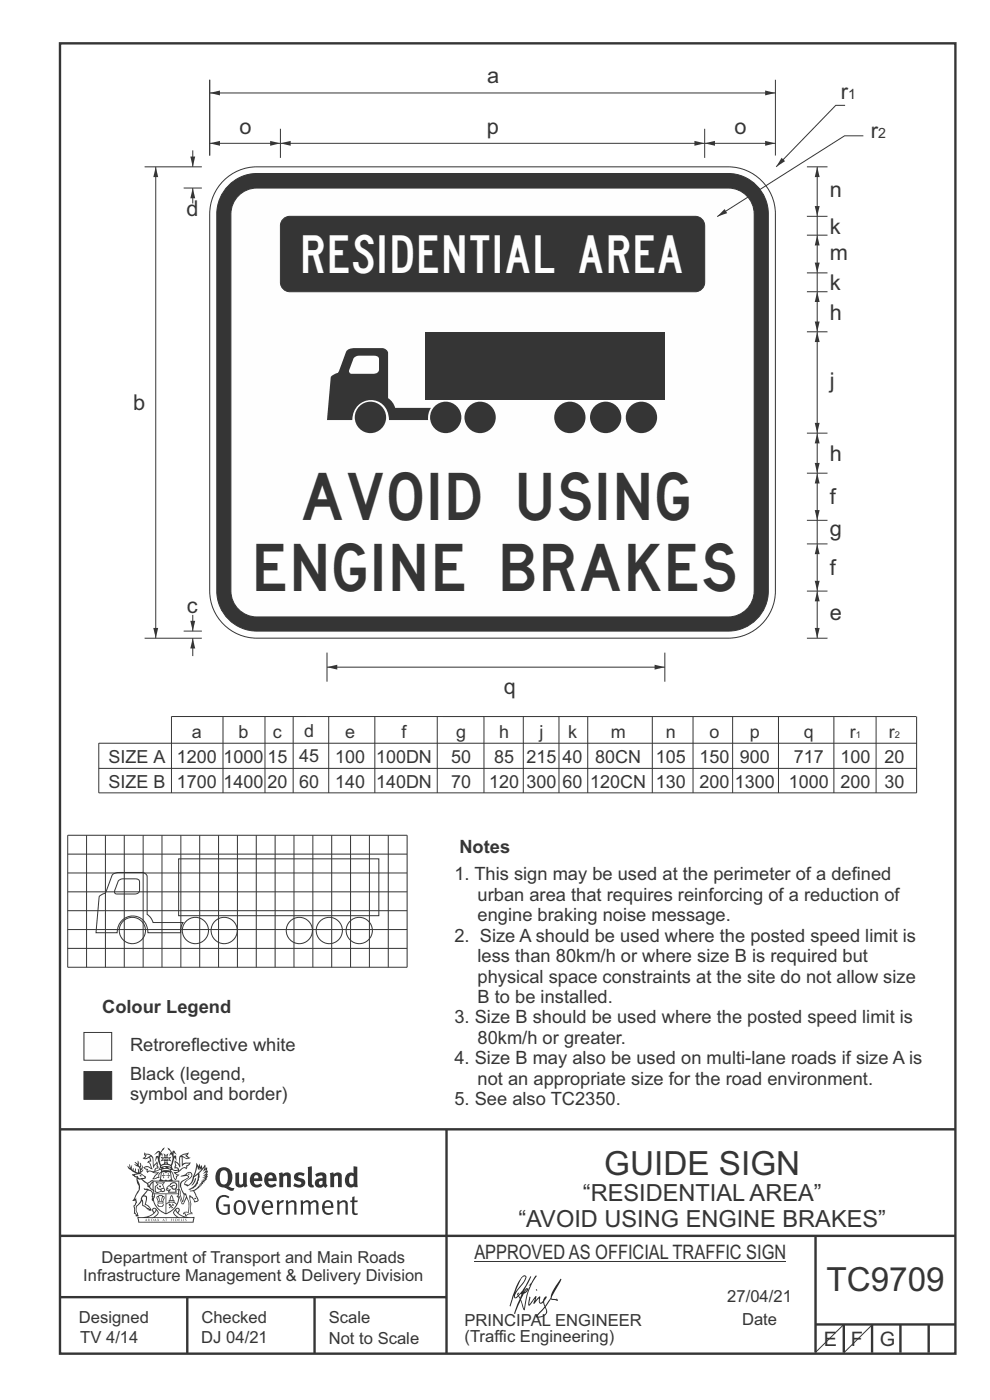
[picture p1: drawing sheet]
<svg xmlns="http://www.w3.org/2000/svg" width="210mm" height="297mm" viewBox="0 0 210 297" stroke-linecap="round" stroke-linejoin="round" font-family="sans-serif">
<g fill="none" stroke="#373435" stroke-width=".51">
<path d="M12.7 9.2h190v278h-190zM12.7 239.6h190M94.7 239.6v47.6M12.7 275.2h82M12.7 262.2h190.1M39.7 275.2v12M66.7 275.2v12M173 262.2v24.8M173 281h29.7M179 281v6M185 281v6M191 281v6"/>
<path d="M197 281v6"/>
</g>
<g fill="#373435">
<path d="M47 248.5a2.55 2.55 0 0 0 0 2.7l.3 .1a.81 .81 0 0 0 1-.9v-.6a1.04 1.04 0 0 0-1.1-1.5zM46.3 248.1a1.82 1.82 0 0 1 2.1-.2 1.82 1.82 0 0 1 .9 1.9 2.29 2.29 0 0 1-.8 1.9l.7 .3h.5l-.2 .6a2.87 2.87 0 0 1-2-.7 2.12 2.12 0 0 1-1.6-3.1z" fill-rule="evenodd"/>
<path d="M49.9 248.9l.8-.2v2a.46 .46 0 0 0 .3 .6 .46 .46 0 0 0 .6-.3v-2.1l.7-.2v2.4l.2 .5-.5 .4-.3-.3a1.02 1.02 0 0 1-1.2 .2 1.02 1.02 0 0 1-.6-1.1z" fill-rule="evenodd"/>
<path d="M54 249.5l-.1 .5h.9a.49 .49 0 0 0-.2-.6 .49 .49 0 0 0-.6 .1zM53.4 249.1a1.34 1.34 0 0 1 1.6-.2 1.34 1.34 0 0 1 .7 1.5v.2h-1.8a.77 .77 0 0 0 .5 .8 .77 .77 0 0 0 .9-.4l.3 .5a1.59 1.59 0 0 1-2 .2 1.59 1.59 0 0 1-.5-2z" fill-rule="evenodd"/>
<path d="M57.1 249.5l-.2 .5h1a.49 .49 0 0 0-.2-.6 .49 .49 0 0 0-.6 .1zM56.4 249.1a1.34 1.34 0 0 1 1.6-.2 1.34 1.34 0 0 1 .7 1.5v.2h-1.8a.77 .77 0 0 0 .5 .8 .77 .77 0 0 0 .9-.4l.4 .5a1.59 1.59 0 0 1-2.1 .2 1.59 1.59 0 0 1-.5-2z" fill-rule="evenodd"/>
<path d="M59.2 248.9l.7-.2 .1 .4a.95 .95 0 0 1 1-.3 .95 .95 0 0 1 .7 .8v2.3h-.8v-2.3a.46 .46 0 0 0-.8 .1v2.2h-.8z" fill-rule="evenodd"/>
<path d="M62.6 249.1a1.75 1.75 0 0 1 2-.1l-.2 .5-.6-.2a.43 .43 0 0 0-.6 .3l.4 .3a1.04 1.04 0 0 1 1.2 1.1 1.04 1.04 0 0 1-1.4 1l-1.2-.4 .3-.6 1 .4 .4-.4a.88 .88 0 0 0-1-.5l-.4-.2-.1-.4z" fill-rule="evenodd"/>
<path d="M65.3 247.6l.8-.2 .1 3.8 .3 .2 .1 .5a.88 .88 0 0 1-1-.1 .88 .88 0 0 1-.3-1z" fill-rule="evenodd"/>
<path d="M67.8 250.6a.43 .43 0 0 0-.1 .7 .43 .43 0 0 0 .7-.1v-.7zM66.8 249.2a1.7 1.7 0 0 1 2.4 .1v1.8l.3 .4-.4 .5-.5-.3a1.03 1.03 0 0 1-1.7-.2 1.03 1.03 0 0 1 .8-1.5h.7v-.4a.8 .8 0 0 0-1.2 .1z" fill-rule="evenodd"/>
<path d="M70 248.9l.7-.2 .1 .4a.95 .95 0 0 1 1-.3 .95 .95 0 0 1 .7 .8v2.3h-.8v-2.3a.46 .46 0 0 0-.8 .1v2.2h-.8z" fill-rule="evenodd"/>
<path d="M74.3 249.5a1.48 1.48 0 0 0 0 1.7h.5l.2-.1v-1.5l-.3-.2zM75 247.4l.8 .1 .1 4.4h-.7l-.1-.2a1.26 1.26 0 0 1-1.4 0 1.26 1.26 0 0 1-.5-1.3 1.29 1.29 0 0 1 .4-1.3 1.29 1.29 0 0 1 1.4-.2z" fill-rule="evenodd"/>
<path d="M46.4 253.9a1.72 1.72 0 0 1 2.3 0l-.3 .3a1.24 1.24 0 0 0-1.4-.2 1.24 1.24 0 0 0-.6 1.4 1.49 1.49 0 0 0 1.2 2l.7-.2v-1.3h-.8l-.1-.4h1.4v1.9a1.93 1.93 0 0 1-2.3 0 1.93 1.93 0 0 1-.7-2.2l.2-.7z" fill-rule="evenodd"/>
<path d="M50.4 255.1a1.65 1.65 0 0 0 .2 2.2 .99 .99 0 0 0 1-1.4 .78 .78 0 0 0-.4-.8 .78 .78 0 0 0-.8 0zM50 254.9a1.33 1.33 0 0 1 1.6-.1 1.33 1.33 0 0 1 .5 1.4 1.31 1.31 0 0 1-1.3 1.6 1.31 1.31 0 0 1-1.2-1.6v-.6z" fill-rule="evenodd"/>
<path d="M52.5 254.7l.5-.1 .8 2.6 .8-2.5h.5l-1.1 3h-.5z" fill-rule="evenodd"/>
<path d="M56.3 255.2l-.2 .7h1.3a.7 .7 0 0 0-.3-.8 .7 .7 0 0 0-.8 .1zM55.9 255a1.22 1.22 0 0 1 1.5-.2 1.22 1.22 0 0 1 .5 1.5h-1.8a.93 .93 0 0 0 .5 1 .93 .93 0 0 0 1.1-.2l.2 .3a1.43 1.43 0 0 1-1.8 .1 1.43 1.43 0 0 1-.6-1.7z" fill-rule="evenodd"/>
<path d="M58.7 254.7l.4-.1 .1 .5 .4-.4 .6-.1-.1 .6a.66 .66 0 0 0-.9 .6v1.9h-.4z" fill-rule="evenodd"/>
<path d="M60.6 254.8l.4-.2 .1 .5a.94 .94 0 0 1 1-.5 .94 .94 0 0 1 .8 .8v2.3h-.5l-.1-2.5a.81 .81 0 0 0-1.2 .3v2.2h-.4z" fill-rule="evenodd"/>
<path d="M63.7 254.7l.5-.1 .1 .5 .4-.3a.78 .78 0 0 1 1.2 .3 .9 .9 0 0 1 .9-.5 .9 .9 0 0 1 .8 .8v2.3h-.5l-.1-2.5a.67 .67 0 0 0-1.1 .3v2.2h-.5v-2.4l-.4-.2-.7 .4v2.2h-.5z" fill-rule="evenodd"/>
<path d="M69.1 255.2l-.2 .7h1.3a.7 .7 0 0 0-.3-.8 .7 .7 0 0 0-.8 .1zM68.7 255a1.22 1.22 0 0 1 1.5-.2 1.22 1.22 0 0 1 .5 1.5h-1.8a.93 .93 0 0 0 .4 1 .93 .93 0 0 0 1.2-.2l.2 .3a1.44 1.44 0 0 1-1.8 .1 1.44 1.44 0 0 1-.6-1.7z" fill-rule="evenodd"/>
<path d="M71.5 254.8l.4-.2 .1 .5a.94 .94 0 0 1 1-.5 .94 .94 0 0 1 .8 .8v2.3h-.5l-.1-2.5a.81 .81 0 0 0-1.2 .3v2.2h-.4z" fill-rule="evenodd"/>
<path d="M74.7 253.9l.5-.1v.9h.7l-.1 .4h-.6v2.1l.1 .2h.5l.1 .3a.75 .75 0 0 1-1.2-.6v-2h-.4v-.4h.4z" fill-rule="evenodd"/>
<path d="M30.8 244.9l1.1 .3-.9 .5h-.4l.6-.5zM31.8 245.5l.2-.1a2.44 2.44 0 0 1 .5 1.9l.1 .5 .6-1-.1 .6 .3 .3a.57 .57 0 0 0-.6 .8l-1-.2-.5 .2 .2-.5-.8-.3 .7-.1 .9 .5 .1-.1-.6-1.3-.2-.1 .5-.1zM30.7 244.4l-.1 .5 .2 .4-.6 .4a1.04 1.04 0 0 0 1.4-.1l.2 .6-.3 .1-.2 .4a.94 .94 0 0 1 .8 1.1l-.2-.1a1.16 1.16 0 0 0-1.5-.1l.3 .4 .4 .2 .1 .5 .2 .1 .1-.2a.94 .94 0 0 1 1.1 .3h.8l-1.2 1.2a1.13 1.13 0 0 0 1.2-.2l.4-.1v-.4l.4-.7a.83 .83 0 0 0-.6 1h-.3l-.7 .3 1.1-1.4-.5 .2-.5-.1 1.3-.5-.1-.2-.9 .4v-.3l.2-.2 .3 .1 .1-.3-.2-.4 .1-.6-.2-.3-.7 .9v-.7a1.42 1.42 0 0 0-1.6-1.8z" fill-rule="evenodd"/>
<path d="M38.5 245.3l.5-.3 .7-.1-.6 .3 .8 .5h-.3zM38.3 245.5h.2l.1 2a1.69 1.69 0 0 1 1.6-.7l-.8 .5 .1 .5a1.1 1.1 0 0 0-1.5 .6l-.1-.5-.2-.2h-.5l.3-.4-.3-.7a1.42 1.42 0 0 1 .9 1.1l.2-.1zM37.1 246.2l.1 1-.2 .3 .1 .5 .5-.1 .2 .2a.96 .96 0 0 1-1.2-.1l-.1 .1a1.06 1.06 0 0 0 1.3 .2v.1a.72 .72 0 0 1-.9 .2l.2 .5 .6 .2-.4 .2-.1 .7-.2-.4-.4-1.1-.4-.4 .4 .9a1.54 1.54 0 0 0 .7 1.2l.2-.3a.58 .58 0 0 1 .4-.7l.2-.2h-.3l-.5-.3 .9-.5a.93 .93 0 0 1 1.2-.5v.2l.2-.2 .1-.5a.99 .99 0 0 0 .7-.8l-1.3 .1-.3 .2-.1-1.4 .9 .4 .9-.3h-.4l-.5-.4 .4-.7-.6 .2a1.46 1.46 0 0 0-1.4 2.1l.1 .4-.3-.4z" fill-rule="evenodd"/>
<path d="M35.6 248.9l.2 .1-.1 .3 .4 .1-.4 .1v.5l-.1-.6h-.3l.3-.1z" fill-rule="evenodd"/>
<path d="M34.6 248.9l.2 .1v.3l.3 .1h-.3l-.1 .6v-.5l-.4-.1 .4-.1z" fill-rule="evenodd"/>
<path d="M34.3 248.8a.57 .57 0 0 1 .9 .2 .57 .57 0 0 1 .9-.2l.2 1.4h-.2a.57 .57 0 0 1-.9 0 .69 .69 0 0 1-1.1 0zM34.2 248.1l-.3 2.1-.1 .4h2.9l-.2-.4-.3-2.1h-.2v.3l-.8-.2-.8 .2v-.3z" fill-rule="evenodd"/>
<path d="M34.2 252.4a.3 .3 0 0 0 .6 0 .3 .3 0 0 0-.6 0zM33.3 251l.3 .3-.3 .3a.79 .79 0 0 0 0 1.3l.8-.2-.1-.3a.55 .55 0 0 1-.7-.6h.1l.2 .3 .3 .1 .8-.2-.4-.7 .4-.3-.7 .1zM33 250.7l1.1 .2 .9-.2-.4 .7 .4 1.1a.56 .56 0 0 1-.8 .3l-.2 .1a.73 .73 0 0 1-.9 .1 .73 .73 0 0 1-.3-.9v-.4l.6-.4z" fill-rule="evenodd"/>
<path d="M35.6 251.9l.7-.5a.58 .58 0 0 1 1-.1 .58 .58 0 0 1-.4 .9l-.3-.3a.43 .43 0 0 1 .6-.3v-.1a.57 .57 0 0 0-.8 .2l-.2-.1-.3 .1 .5 .2a.55 .55 0 0 0 .8 .4v.5h-1.3l.4-.3-.2-.2-.6 .1 .2-.2-.2-.1zM35.4 251.8l-.1 .2a.39 .39 0 0 0 .2 .6h.3l-.2 .4h1.9l-.1-.7a.86 .86 0 0 0-.1-1.4 .86 .86 0 0 0-1.3 .4z" fill-rule="evenodd"/>
<path d="M36 254.8h.8v.2h-.8zM36.4 253.8l.2 .8h-.4zM36.4 253.5l-.3 .5-.1 .6h-.2v.4l-.7 .4 .2 .2a1.48 1.48 0 0 1 2.1 .1l.2-.1-.6-.5v-.5h-.2l-.1-.6z" fill-rule="evenodd"/>
<path d="M35.8 255.4l.4 .1 .1 .3 .3-.2-.2-.2a.38 .38 0 0 1 .5 .5l-.2-.2-.3 .3 .4 .2-.4 .2-.1-.4-.4 .4-.1-.2 .4-.3-.1-.1-.2 .1z" fill-rule="evenodd"/>
<path d="M34.5 254h.2v.2l-.2 .6h-.2zM33.6 255.3h.9v.2a.55 .55 0 0 1-.8 .4v-.2l-.2-.1zM33.4 254h.2l.2 .8h-.2zM33.6 255h.8l.1 .1-.8 .1zM33.8 253.7h.5l-.2 1.1h-.1zM33.3 253.8l-.1 .3 .3 1.1a.48 .48 0 0 0-.1 .6 .48 .48 0 0 0 .5 .3l.5-.1a.49 .49 0 0 0 .2-.8l.3-1.1-.1-.3a1.42 1.42 0 0 0-1.5 0z" fill-rule="evenodd"/>
<path d="M33.7 251.5l.4 .1 .1 .3h-.3z" fill-rule="evenodd"/>
<path d="M41.3 250.1l.3-.2-.2 .9-.6 .7h-.2l.5-.7z" fill-rule="evenodd"/>
<path d="M39.7 249l.3-.2 .5 .2a.88 .88 0 0 1-.6 1.1 1.22 1.22 0 0 0-.8 1.3l.5 .2a.72 .72 0 0 0 .9-.4l.5-.8 .2-.6 .8-.6v.3a2.85 2.85 0 0 1-2 2.8l.1 .1a2.13 2.13 0 0 0 1.9-1.5v-.2a2.01 2.01 0 0 0 .3-1.8l1.1-1.3-.4 1 .7-.5-.7 1 .8-.4-.8 .8 .7-.1-.9 .5 .8-.1-.8 .4h.8l-.9 .3 .3 .2h-.4l.2 .3h-.3l.1 .3h-.4l.2 .3h-.2a2.16 2.16 0 0 1-2 1l.1 .2h.4a.76 .76 0 0 1 .7 .7l.5 1.2-.6 .2a1.45 1.45 0 0 0-1.1-1.3l.2 1.8-.1 1.8 .4 .3a1.07 1.07 0 0 0-1.2 .4v-.3l-.5-.2a.87 .87 0 0 1 1.1-.1v-.7a4.4 4.4 0 0 0-.6-3.1v-.3h-.3a2.16 2.16 0 0 1-.7-2.2l.3-.3 1.2-.8a.55 .55 0 0 0-.4-.8zM37.8 252.4a.76 .76 0 0 1 .3 1.1l.6 1.6 .4-1.7 .2 .1a.61 .61 0 0 1-.1 .9l-.3 .9h-.2l-.7-1.6-.3 .1a1.18 1.18 0 0 0 .1-1.4zM41.8 247.5l.2 .8 .3-.6v.6l.4-.5a1.9 1.9 0 0 1-1.1 1.4l-.4 .3zM38.3 249.6l1.3-.1 .2 .1v.3l-.5 .3a1.26 1.26 0 0 0-.9 1.9l.2 .6a1.84 1.84 0 0 1 .1 2.1l-.4-1.3a.96 .96 0 0 0-.4-1.3l-.4 .3a.78 .78 0 0 1 0 1.2l.1 .3h.4l.4 1.1a.38 .38 0 0 0 .2 .4 .38 .38 0 0 0 .4-.1l.6-1.2a2.94 2.94 0 0 1 .4 2.5l-.1 .5-.8-.1-.3 .4v.2l.4-.1 .1 .4 .2 .1a1.02 1.02 0 0 1 1.3-.5v-.4l-.3-.1 .1-1.8-.3-1.3 .1 .1a1.14 1.14 0 0 1 .8 .9 .63 .63 0 0 0 .8-.2 .63 .63 0 0 0-.1-.9l-.7-1.2 .9-.6 .2-.3 .3-.1-.1-.2h.4l-.1-.3h.3l-.1-.3 .5-.1-.2-.2 .6-.4v-.2h-.2l.4-.5-.3 .1 .3-.6-.4 .1 .4-.5v-.3l-.3 .2 .2-.6-.1-.3-.4 .3v-.8l-.6 .8-.2-.7-.2 .4-.3-.7-.1 .6-.5-.8-.1 1.4-.6 1.9a1.81 1.81 0 0 1-1 1.4l-.6-.2a1.75 1.75 0 0 1 1.1-1.2 .75 .75 0 0 0 .1-1.3 .75 .75 0 0 0-1.1 .5z" fill-rule="evenodd"/>
<path d="M41.2 254.1h.3l.2 .3h-.4z" fill-rule="evenodd"/>
<path d="M29.4 258.4h11.6l-.1 .8h-11.4zM31.4 258.2l.4-.1a2.48 2.48 0 0 0 1.4-1.3l.3 .5-.5 .6-.5 .3zM32.5 256.6l.3-.2 .2 .2-.3 .6zM37.2 256.8a2.65 2.65 0 0 0 1.8 1.4h-1.1l-.5-.3-.5-.6zM37.4 256.6l.2-.2 .3 .2-.3 .6zM29.2 258.2l.1 1.2h11.8l.2-1.1-.2-.1a4.1 4.1 0 0 1-3.3-.9l.3-.4-.1-.5a1.06 1.06 0 0 0-1.3 .9l.2 .4 .6 .5h-4.7l.3-.1a.84 .84 0 0 0 .6-.7 .84 .84 0 0 0-.5-.9l-.3-.2-.5 .1-.1 .5 .3 .4a4.2 4.2 0 0 1-3.4 .9z" fill-rule="evenodd"/>
<path d="M31 258.7l.1 .2h-.2zM31 258.6l-.3 .5 .4-.1 .2 .1z" fill-rule="evenodd"/>
<path d="M31.4 258.6h.2v.4a.25 .25 0 0 0 .2-.1 .25 .25 0 0 0-.1-.3h.1a.29 .29 0 0 1 0 .4 .29 .29 0 0 1-.4 0 .29 .29 0 0 1 0-.4z" fill-rule="evenodd"/>
<path d="M32.2 258.6a.22 .22 0 0 1 .3 .2 .22 .22 0 0 1-.3 .2zM32 258.6l.1 .5a.33 .33 0 0 0 .4-.1 .33 .33 0 0 0 0-.4 .33 .33 0 0 0-.5 0z" fill-rule="evenodd"/>
<path d="M32.9 258.7l.1 .2h-.2zM32.9 258.6l-.2 .5 .3-.1 .2 .1z" fill-rule="evenodd"/>
<path d="M33.3 258.6h.2l.1 .2 .2-.2-.2 .2 .2 .3-.3-.2v.2h-.2l.2-.3z" fill-rule="evenodd"/>
<path d="M34.7 258.7l.1 .2h-.2zM34.7 258.6l-.3 .5 .4-.1 .2 .1z" fill-rule="evenodd"/>
<path d="M35 258.6h.5h-.2v.5h-.2l.1-.5z" fill-rule="evenodd"/>
<path d="M36.2 258.6h.3h-.1v.2h.1h-.1v.3h-.2z" fill-rule="evenodd"/>
<path d="M36.7 258.6h.2v.5h-.2z" fill-rule="evenodd"/>
<path d="M37.3 258.6a.22 .22 0 0 1 .3 .2 .22 .22 0 0 1-.3 .2zM37.1 258.6v.5a.33 .33 0 0 0 .5-.1 .33 .33 0 0 0 0-.4 .33 .33 0 0 0-.5 0z" fill-rule="evenodd"/>
<path d="M37.8 258.6h.4h-.2v.2h.1h-.1v.2l.2 .1h-.4z" fill-rule="evenodd"/>
<path d="M38.4 258.6h.2l-.1 .4 .2 .1h-.3z" fill-rule="evenodd"/>
<path d="M38.9 258.6h.2v.5h-.2z" fill-rule="evenodd"/>
<path d="M39.3 258.6h.2l-.1 .1 .2 .2-.2 .2h-.1v-.2l.2 .1z" fill-rule="evenodd"/>
<path d="M34.2 247.4a1.51 1.51 0 0 1 2.1 .2 2.67 2.67 0 0 0-2.1 0zM35.7 247.6l.5 .2v.2l-.4-.1zM34.6 247.7l.5-.1 .1 .2h-.4zM34.1 247.9l.2 .1-.3 .1zM35 246.9l.2-.2 .3 .2zM34.9 245.7h.2v.3h-.2zM35 245.1l.2 .2 .2-.2-.1 .4h-.2zM35.1 246.3h.2l.1 .4-.2-.2-.2 .2zM35.3 245.7h.2v.3h-.2zM34.4 245.7l.3 .1 .1 .2-.4 .1 .2-.2zM35.7 245.8l.3-.1-.2 .2 .2 .2-.4-.1zM32.7 244.9l1-.5-.1 1-.2-.2-.3 .2-.3 1.1 .5-1 .3 .9a1.84 1.84 0 0 1 .2 1.7l.4 .1a2.48 2.48 0 0 1 2.2 .1l.2-.3-.2-.7 .7-1.7 .4 .6-.2-1-.2-.1-.2 .3v-.9l.6 .4-.6-.8-.3 .1-.1 .4-.5-.8-.5-.3 .2 .4 .6 .6-.5 .7 .5-.3a2.06 2.06 0 0 1-.1 2.2l-.5-.2-.2-.6 .2-.1 .7 .2-.4-.5 .4-.5-.7 .2-.2-.2 .2-.7-.5 .4-.5-.4 .2 .7-.2 .2-.7-.2 .4 .5-.4 .5 .8-.2 .1 .1-.2 .6-.5 .2a2.02 2.02 0 0 1 0-2.2l.3 .5-.1-.6-.3-.1 .8-1.3-.4 .4-.5 .7-.2-.3a.8 .8 0 0 0-.8 .5z" fill-rule="evenodd"/>
<path d="M29.2 250.1l.3 .2a.61 .61 0 0 1 .8 .3l.3 .2a.8 .8 0 0 1 .6 1l.4 .1 .6 .5a1 1 0 0 1 .4 1.1l-.1 .7v-.5h-.1a.96 .96 0 0 0-.8-1.3l-.2-.2h-.7l-.1-.1-.1 .1 .1 .3h.6l-1.2 1.4-.2 .9-.4 .6a1.33 1.33 0 0 0-.5 1.8l.2 .5a1.26 1.26 0 0 1-.5-1.4l-.1-.4a1.56 1.56 0 0 0 .4-1.7l-.3 .2 .2-.5a3.2 3.2 0 0 0 .7-3zM30.4 253.9h.4a2.06 2.06 0 0 1-.1 1.6l.7 .5 .4 .4-.6-.1-.8-.6-.1-.9a.51 .51 0 0 1 .1-.9zM28.6 249.3a1.52 1.52 0 0 1 2.1 .6l-1.1 .1-.2-.1-.1-.4-.5 .1zM27.5 247v.8l-.3-.4-.1 .1a3.1 3.1 0 0 0 1.9 1.5l-1 .1 .5 .6 .5 .1 .1 1.1a1.84 1.84 0 0 1-.3 2.5l-.4 .9-.3 .4 .2 .1 .4-.1 .1 .4-.2 .5-.3 .2 .1 1.8 .2-.1 .3 .6h.1l.5-.1-.2-.5a1.3 1.3 0 0 1-.1-1.7l.9-1 .2 1.1 .5 .2 .5 .5 .1-.1 .2 .4 .5-.1a1.85 1.85 0 0 0-1.2-1.4l.1-.2a1.39 1.39 0 0 0 0-1.5l-.5-.1 .5-.5a.66 .66 0 0 1 .9-.4 .66 .66 0 0 1 .3 .9l-.1 .4 .2-.1v.2l-.1 .3 .2 .5 .1-.3a2.24 2.24 0 0 0 .1-2.2 .73 .73 0 0 1-.7-.7 .73 .73 0 0 1 .6-.7v-.2a.94 .94 0 0 0-.9 .8 .48 .48 0 0 1-.1-.5 .48 .48 0 0 1 .5-.3l.5-.3a.51 .51 0 0 0-.8 .2l-.4 .3-1.1-.8 .6-.1 .2-.5-1.2-.7 .5-.4v-.4l-.4 .4v-.2a.69 .69 0 0 0 .2-1v.5l-.2 .2v-1.1l-.3-.2 .1 .6-.1 .2-.4-1.2v.6l-.6-.3 .5 .6-.6-.2 .3 .3a1 1 0 0 1 .7 1.5l-.2-.8v.8l-.5-.2v-.7l-.2 .6-.2-.1-.1-.6-.2 .4-.2-.2 .1-.7-.2 .5z" fill-rule="evenodd"/>
<path d="M29.6 249.5l.2-.2 .3 .3z" fill-rule="evenodd"/>
<path d="M32.4 250.5h5.6v2l-.2-.1v-1.7h-5.2v2.5h5.2v-.8l.1 .2-.1 1.1v-.3h-2.5v4a4.1 4.1 0 0 0 2.6-3.6l.1-.1a4 4 0 0 1-2.8 3.9 4.2 4.2 0 0 1-2.8-4.7l.1 1.3 .1-.2a3.8 3.8 0 0 0 2.5 3.4v-4h-2.5l-.2-.9z" fill-rule="evenodd"/>
<circle cx="40" cy="249.1" r=".17"/>
</g>
<path d="M100.6 267.7h66.2" fill="none" stroke="#373435" stroke-width=".21"/>
<g fill="#252726">
<path d="M111.6 273.7l.2-.2-.5 .7zM110.4 274.5l.3 .1-.3 .8-.3-.5zM110.9 270.9h.5a9.3 9.3 0 0 1-2 3.1l-.1 .3 1-2.5zM110.6 271a14.7 14.7 0 0 0-2.2 4.9l-.3 1.2 .1 .1 .8-2.3a.42 .42 0 0 0 .2 .6 .42 .42 0 0 0 .6-.3l.2-.1 .3 .5-1.2 3.2h.2l1.1-2.9 .6 1.9 .2 .2 .2-.5a13.5 13.5 0 0 1 2-6.2l.5-.5-.2-.2-1.5 2.1 .3-.1a14.9 14.9 0 0 0-1.3 5.1l-.4-1.2a1.39 1.39 0 0 1 .2-1.8l.1-.2a.92 .92 0 0 0 .8-1.2 .75 .75 0 0 0-.7 .7l-.2 .2 1.6-3.4h-.1l-.4 .7a10.5 10.5 0 0 1-2.1 3.3l.1-.5a.32 .32 0 0 0-.3 .2 .32 .32 0 0 0 0 .4l-.5 .4a3.2 3.2 0 0 1 1.1-2.3l.5-.6a2.49 2.49 0 0 0 .7-1.6l-.3-.2z" fill-rule="evenodd"/>
<path d="M115.6 277.5a1.15 1.15 0 0 1 .1 1.3 1.15 1.15 0 0 1-1.2 .5h-.5zM112.3 275.1l-.3 1.7 .3 .2 1.2-1.5-.3 1.1 1.2-1.2a.94 .94 0 0 0 .3 1.2l.5-.3 .3 .9-1.2 1.3a.98 .98 0 0 0-.5 1 1.9 1.9 0 0 0 2.3-1.3l-.1-.2a1.02 1.02 0 0 1 .3-1.4l.5-1 1.5 .3-.2-.4v.2l-1.1-.1v-.3l2-3.6 .1-.2-.1-.2-1.8 2.7a6.6 6.6 0 0 1-1.5 3l-.2-.2a1.01 1.01 0 0 1 .4-1.4l.1-.2-.2-.1-.4 .4-.2 .5-.5 .4-.2-.4 .1-.9-.2-.1-.8 1 .2-1h-.1l-1.4 1.8 .2-1.5v-.1z" fill-rule="evenodd"/>
<path d="M113.7 273.6l.3 .2h-.3z" fill-rule="evenodd"/>
</g>
<path d="M17.8 219.1h5.9v5.8h-5.9z" fill-rule="evenodd" fill="#fefefe" stroke="#373435" stroke-width=".21"/>
<path d="M17.8 227.3h5.9v5.9h-5.9z" fill-rule="evenodd" fill="#373435" stroke="#373435" stroke-width=".21"/>
<g fill="none" stroke="#373435" stroke-width=".21">
<path d="M14.4 177.2h72v28h-72zM18.4 177.2v28M22.4 177.2v28M26.4 177.2v28M30.4 177.2v28M34.4 177.2v28M38.4 177.2v28M42.4 177.2v28M46.4 177.2v28M50.4 177.2v28M54.4 177.2v28M58.4 177.2v28"/>
<path d="M62.4 177.2v28M66.4 177.2v28M70.4 177.2v28M74.4 177.2v28M78.4 177.2v28M82.4 177.2v28M14.4 197.2h72M14.4 193.2h72M14.4 189.2h72M14.4 185.2h72M14.4 181.2h72M23.9 185.5l1-.4h5.3a1.1 1.1 0 0 1 1 .9v8l.7 .6 .6 1.1h6.3l-.4 .9-.1 1.3h-6.9a3.3 3.3 0 0 0-3.3-3.6 3.3 3.3 0 0 0-3.2 3.6h-4.5l.6-7.6 .3-.3 .5-.3a.77 .77 0 0 0 .8-.7z"/>
<path d="M25.1 186.9l.4-.3 .5-.1h2.7a.71 .71 0 0 1 .9 .6v1.8a.85 .85 0 0 1-.9 .8l-4.3-.1-.1-.5zM37.9 182.2h42.5v12.1h-42.5zM14.4 201.2h72M179 281l-6 5.9"/>
<circle cx="28.1" cy="197.4" r="2.79"/>
<circle cx="41.4" cy="197.4" r="2.79"/>
<circle cx="47.6" cy="197.4" r="2.79"/>
<circle cx="63.5" cy="197.4" r="2.79"/>
<circle cx="69.9" cy="197.4" r="2.79"/>
<circle cx="76.2" cy="197.4" r="2.79"/>
</g>
<path d="M47 38.8a10 10 0 0 1 7.5-3.4h100a10 10 0 0 1 10 10v80a10 10 0 0 1-10 10h-100a10 10 0 0 1-10-10v-80a10 10 0 0 1 2.5-6.6z" fill-rule="evenodd" fill="#fefefe" stroke="#373435" stroke-width=".21"/>
<path d="M48.5 39.3a8.4 8.4 0 0 1 6-2.5h100a8.6 8.6 0 0 1 8.5 8.6v80a8.5 8.5 0 0 1-8.5 8.5h-100a8.5 8.5 0 0 1-8.5-8.5v-80a8.6 8.6 0 0 1 2.5-6.1z" fill-rule="evenodd" fill="#373435" stroke="#373435" stroke-width=".21"/>
<path d="M50.6 41.5a5.5 5.5 0 0 1 3.9-1.6h100a5.5 5.5 0 0 1 5.5 5.5v80a5.5 5.5 0 0 1-5.5 5.5h-100a5.5 5.5 0 0 1-5.5-5.5v-80a5.5 5.5 0 0 1 1.6-3.9z" fill-rule="evenodd" fill="#fefefe" stroke="#373435" stroke-width=".21"/>
<path d="M44.5 19.7h120M59.5 27.3v6.2M171.2 125.4h4.3" fill="none" stroke="#373435" stroke-width=".21"/>
<g fill="#373435">
<path d="M162.3 19.2l2.2 .5-2.2 .5z"/>
<path d="M44.5 19.7l2.2-.5v1z"/>
</g>
<path d="M59.5 30.4h90" fill="none" stroke="#373435" stroke-width=".21"/>
<g fill="#373435">
<path d="M147.3 29.9l2.2 .5-2.2 .5z"/>
<path d="M59.5 30.4l2.2-.5v1z"/>
</g>
<path d="M179.3 22.4h-2l-12.6 13" fill="none" stroke="#373435" stroke-width=".21"/>
<path d="M165.8 33.5l.7 .7-1.8 1.2z" fill="#373435"/>
<path d="M173.4 35.4v10.5" fill="none" stroke="#373435" stroke-width=".21"/>
<g fill="#373435">
<path d="M172.8 43.7h1.1l-.5 2.2z"/>
<path d="M173.4 35.4l.5 2.2h-1.1z"/>
</g>
<path d="M171.2 115.4h4.3M173.4 115.4v10" fill="none" stroke="#373435" stroke-width=".21"/>
<g fill="#373435">
<path d="M172.8 123.2h1.1l-.5 2.2z"/>
<path d="M173.4 115.4l.5 2.2h-1.1z"/>
</g>
<path d="M171.2 35.4h4.3M171.2 110.4h4.3M171.2 100.4h4.3M173.4 100.4v15" fill="none" stroke="#373435" stroke-width=".21"/>
<g fill="#373435">
<path d="M172.8 108.2h1.1l-.5 2.2z"/>
<path d="M173.4 100.4l.5 2.2h-1.1z"/>
</g>
<path d="M171.2 91.9h4.3M173.4 91.9v8.5" fill="none" stroke="#373435" stroke-width=".21"/>
<g fill="#373435">
<path d="M172.8 98.2h1.1l-.5 2.2z"/>
<path d="M173.4 91.9l.5 2.2h-1.1z"/>
</g>
<path d="M173.4 70.4v21.5" fill="none" stroke="#373435" stroke-width=".21"/>
<g fill="#373435">
<path d="M172.8 89.7h1.1l-.5 2.2z"/>
<path d="M173.4 70.4l.5 2.2h-1.1z"/>
</g>
<path d="M171.2 45.9h4.3M173.4 125.4v10" fill="none" stroke="#373435" stroke-width=".21"/>
<g fill="#373435">
<path d="M172.8 133.2h1.1l-.5 2.2z"/>
<path d="M173.4 125.4l.5 2.2h-1.1z"/>
</g>
<path d="M171.2 70.4h4.3M173.4 61.9v8.5" fill="none" stroke="#373435" stroke-width=".21"/>
<g fill="#373435">
<path d="M172.8 68.2h1.1l-.5 2.2z"/>
<path d="M173.4 61.9l.5 2.2h-1.1z"/>
</g>
<path d="M44.5 16.9v16.1M69.4 138.5v6.1M141 138.5v6.1M171.2 135.4h4.3M69.4 141.5h71.6" fill="none" stroke="#373435" stroke-width=".21"/>
<g fill="#373435">
<path d="M138.9 141l2.1 .5-2.1 .6z"/>
<path d="M69.4 141.5l2.1-.5v1.1z"/>
</g>
<path d="M60.1 46.5l.9-.5 .5-.1h86a2.01 2.01 0 0 1 2 2v12a2.01 2.01 0 0 1-2 2h-86a2.01 2.01 0 0 1-2-2v-12l.1-.5z" fill-rule="evenodd" fill="#373435" stroke="#373435" stroke-width=".21"/>
<g fill="#373435">
<path d="M90.3 70.4h50.7v14.4h-50.7z" fill-rule="evenodd"/>
<path d="M73.6 74.3l1.2-.4h6.3a1.34 1.34 0 0 1 1.2 1v9.6l.8 .7 .7 1.3h7.6l-.4 1-.2 1.6h-8.3a3.9 3.9 0 0 0-3.9-4.2 3.9 3.9 0 0 0-3.9 4.2h-5.3l.8-9 .3-.4 1.3-.8zM75 76l.4-.4 .8-.1h3.2a.85 .85 0 0 1 1 .7v2.2a.98 .98 0 0 1-1.1 .9h-4.8a.57 .57 0 0 1-.5-.7z" fill-rule="evenodd"/>
<circle cx="94.6" cy="88.6" r="3.3"/>
<circle cx="78.6" cy="88.6" r="3.3"/>
<circle cx="120.9" cy="88.6" r="3.3"/>
<circle cx="128.5" cy="88.6" r="3.3"/>
<circle cx="136.1" cy="88.6" r="3.3"/>
<circle cx="101.8" cy="88.6" r="3.3"/>
</g>
<path d="M44.5 30.4h15" fill="none" stroke="#373435" stroke-width=".21"/>
<g fill="#373435">
<path d="M44.5 30.4l2.2-.5v1z"/>
<path d="M57.3 29.9l2.2 .5-2.2 .5z"/>
</g>
<path d="M164.5 16.9v16.1M149.5 27.3v6.2M149.5 30.4h15" fill="none" stroke="#373435" stroke-width=".21"/>
<g fill="#373435">
<path d="M149.5 30.4l2.2-.5v1z"/>
<path d="M162.3 29.9l2.2 .5-2.2 .5z"/>
</g>
<path d="M171.2 57.9h4.3M171.2 49.9h4.3M173.4 45.9v16M171.2 61.9h4.3" fill="none" stroke="#373435" stroke-width=".21"/>
<g fill="#373435">
<path d="M172.8 55.7h1.1l-.5 2.2z"/>
<path d="M173.4 49.9l.5 2.2h-1.1z"/>
</g>
<path d="M183.1 28.8h-3.9l-27.1 17.2" fill="none" stroke="#373435" stroke-width=".21"/>
<path d="M153.7 44.4l.6 .8-2.2 .8z" fill="#373435"/>
<path d="M30.7 35.4h12.1M39 39.9h3.8M40.9 31.9v3.5M30.7 135.4h12.1" fill="none" stroke="#373435" stroke-width=".21"/>
<path d="M40.4 33.2h1l-.5 2.2z" fill="#373435"/>
<path d="M40.9 39.9v3.3" fill="none" stroke="#373435" stroke-width=".21"/>
<path d="M40.9 39.9l.5 2.2h-1z" fill="#373435"/>
<path d="M33 35.4v100" fill="none" stroke="#373435" stroke-width=".21"/>
<g fill="#373435">
<path d="M32.5 133.2h1.1l-.6 2.2z"/>
<path d="M33 35.4l.6 2.2h-1.1z"/>
</g>
<path d="M39 133.9h3.8M40.9 130.5v3.4" fill="none" stroke="#373435" stroke-width=".21"/>
<path d="M40.4 131.7h1l-.5 2.2z" fill="#373435"/>
<path d="M40.9 135.4v3.8" fill="none" stroke="#373435" stroke-width=".21"/>
<path d="M40.9 135.4l.5 2.2h-1z" fill="#373435"/>
<g fill="none" stroke="#373435" stroke-width=".21">
<path d="M47.3 152v16.2M56.2 152v16.2M62.2 152v16.2M69.7 152v16.2M79.5 152v16.2M92.8 152v16.2M102.7 152v16.2M111 152v16.2M118.6 152v16.2M124.7 152v16.2M138.4 152v16.2M147 152v16.2"/>
<path d="M155.4 152v16.2M165.1 152v16.2M176.9 152v16.2M185.8 152v16.2M194.4 152h-158v16.2M194.4 152v16.2h-173.4v-10.5h173.4M21 163h173.4M185.1 281l-6 5.9"/>
</g>
<g font-size="10" fill="#373435">
<text x="64.2" y="110.4">AVOID USING</text>
<text x="54.4" y="125.4">ENGINE BRAKES</text>
</g>
<text font-size="8" fill="#fefefe" x="64.3" y="57.9">RESIDENTIAL AREA</text>
<g font-size="7.1" fill="#373435">
<text x="128.2" y="249.2">GUIDE SIGN</text>
<text x="175.3" y="274">TC9709</text>
</g>
<g font-size="5" fill="#373435">
<text x="123.6" y="254.7">“RESIDENTIAL AREA”</text>
<text x="110" y="260.3">“AVOID USING ENGINE BRAKES”</text>
</g>
<g font-size="4.6" fill="#373435">
<text x="103.3" y="17.7">a</text>
<text x="178.3" y="21.1">r</text>
<text x="50.8" y="28.5">o</text>
<text x="103.3" y="28.5">p</text>
<text x="155.8" y="28.5">o</text>
<text x="184.8" y="29.3">r</text>
<text x="176.1" y="41.9">n</text>
<text x="39.6" y="45.9">d</text>
<text x="176.1" y="49.6">k</text>
<text x="176.1" y="55.1">m</text>
<text x="176.1" y="61.6">k</text>
<text x="176.1" y="67.8">h</text>
<text x="176.1" y="82.3">j</text>
<text x="28.2" y="87">b</text>
<text x="176.1" y="97.8">h</text>
<text x="176.1" y="107">f</text>
<text x="176.1" y="113.6">g</text>
<text x="176.1" y="122.1">f</text>
<text x="39.6" y="130.1">c</text>
<text x="176.1" y="131.6">e</text>
<text x="106.9" y="147.3">q</text>
</g>
<g font-size="4.2" fill="#373435">
<text x="100.6" y="267.2">APPROVED AS OFFICIAL TRAFFIC SIGN</text>
<text x="174.7" y="285.6">E</text>
<text x="180.5" y="285.6">F</text>
<text x="186.6" y="285.6">G</text>
</g>
<g font-size="3.9" fill="#373435">
<text x="97.5" y="181.1">Notes</text>
<text x="96.4" y="186.8">1. This sign may be used at the perimeter of a defined</text>
<text x="101.3" y="191.1">urban area that requires reinforcing of a reduction of</text>
<text x="101.3" y="195.5">engine braking noise message.</text>
<text x="96.4" y="199.8">2. Size A should be used where the posted speed limit is</text>
<text x="101.3" y="204.1">less than 80km/h or where size B is required but</text>
<text x="101.3" y="208.5">physical space constraints at the site do not allow size</text>
<text x="21.7" y="214.9">Colour Legend</text>
<text x="101.3" y="212.8">B to be installed.</text>
<text x="96.4" y="217.1">3. Size B should be used where the posted speed limit is</text>
<text x="101.3" y="221.5">80km/h or greater.</text>
<text x="27.6" y="223">Retroreflective white</text>
<text x="96.4" y="225.8">4. Size B may also be used on multi-lane roads if size A is</text>
<text x="27.6" y="229.1">Black (legend,</text>
<text x="27.6" y="233.5">symbol and border)</text>
<text x="101.3" y="230.1">not an appropriate size for the road environment.</text>
<text x="96.4" y="234.5">5. See also TC2350.</text>
</g>
<g font-size="3.8" fill="#373435">
<text x="23" y="161.8">SIZE A</text>
<text x="37.5" y="161.9">1200</text>
<text x="40.7" y="156.6">a</text>
<text x="47.4" y="161.9">1000</text>
<text x="50.6" y="156.6">b</text>
<text x="56.7" y="161.9">15</text>
<text x="57.9" y="156.6">c</text>
<text x="63.5" y="161.8">45</text>
<text x="64.5" y="156.4">d</text>
<text x="71.1" y="161.9">100</text>
<text x="73.2" y="156.6">e</text>
<text x="79.8" y="161.9">100DN</text>
<text x="85.2" y="156.6">f</text>
<text x="95.7" y="161.9">50</text>
<text x="96.8" y="156.6">g</text>
<text x="104.8" y="161.9">85</text>
<text x="105.9" y="156.6">h</text>
<text x="111.7" y="161.9">215</text>
<text x="114.4" y="156.6">j</text>
<text x="119.4" y="161.9">40</text>
<text x="120.5" y="156.6">k</text>
<text x="126.3" y="161.9">80CN</text>
<text x="129.6" y="156.6">m</text>
<text x="139.1" y="161.9">105</text>
<text x="141.3" y="156.6">n</text>
<text x="148.4" y="161.9">150</text>
<text x="150.5" y="156.6">o</text>
<text x="157" y="161.9">900</text>
<text x="159.1" y="156.6">p</text>
<text x="168.4" y="161.9">717</text>
<text x="170.5" y="156.6">q</text>
<text x="178.3" y="161.9">100</text>
<text x="180.3" y="156.6">r</text>
<text x="187.6" y="161.9">20</text>
<text x="188.5" y="156.6">r</text>
<text x="23" y="167.1">SIZE B</text>
<text x="37.5" y="167.3">1700</text>
<text x="47.4" y="167.3">1400</text>
<text x="56.7" y="167.3">20</text>
<text x="63.5" y="167.1">60</text>
<text x="71.1" y="167.3">140</text>
<text x="79.8" y="167.3">140DN</text>
<text x="95.7" y="167.3">70</text>
<text x="103.8" y="167.3">120</text>
<text x="111.7" y="167.3">300</text>
<text x="119.4" y="167.3">60</text>
<text x="125.2" y="167.3">120CN</text>
<text x="139.1" y="167.3">130</text>
<text x="148.4" y="167.3">200</text>
<text x="155.9" y="167.3">1300</text>
<text x="167.3" y="167.3">1000</text>
<text x="178.3" y="167.3">200</text>
<text x="187.6" y="167.3">30</text>
</g>
<g font-size="3.5" fill="#373435">
<text x="21.6" y="267.9">Department of Transport and Main Roads</text>
<text x="17.7" y="271.8">Infrastructure Management &amp; Delivery Division</text>
<text x="16.7" y="280.6">Designed</text>
<text x="42.7" y="280.6">Checked</text>
<text x="69.7" y="280.6">Scale</text>
<text x="98.5" y="281.4">PRINCIPAL ENGINEER</text>
<text x="154.3" y="276.2">27/04/21</text>
<text x="157.4" y="281.2">Date</text>
<text x="17" y="284.8">TV 4/14</text>
<text x="42.7" y="284.8">DJ 04/21</text>
<text x="69.7" y="285.2">Not to Scale</text>
<text x="98.5" y="284.8">(Traffic Engineering)</text>
</g>
<g font-size="3" fill="#373435">
<text x="179.9" y="21.1">1</text>
<text x="186.3" y="29.3">2</text>
</g>
<g font-size="2" fill="#373435">
<text x="181.5" y="156.6">1</text>
<text x="189.8" y="156.6">2</text>
</g>
</svg>
